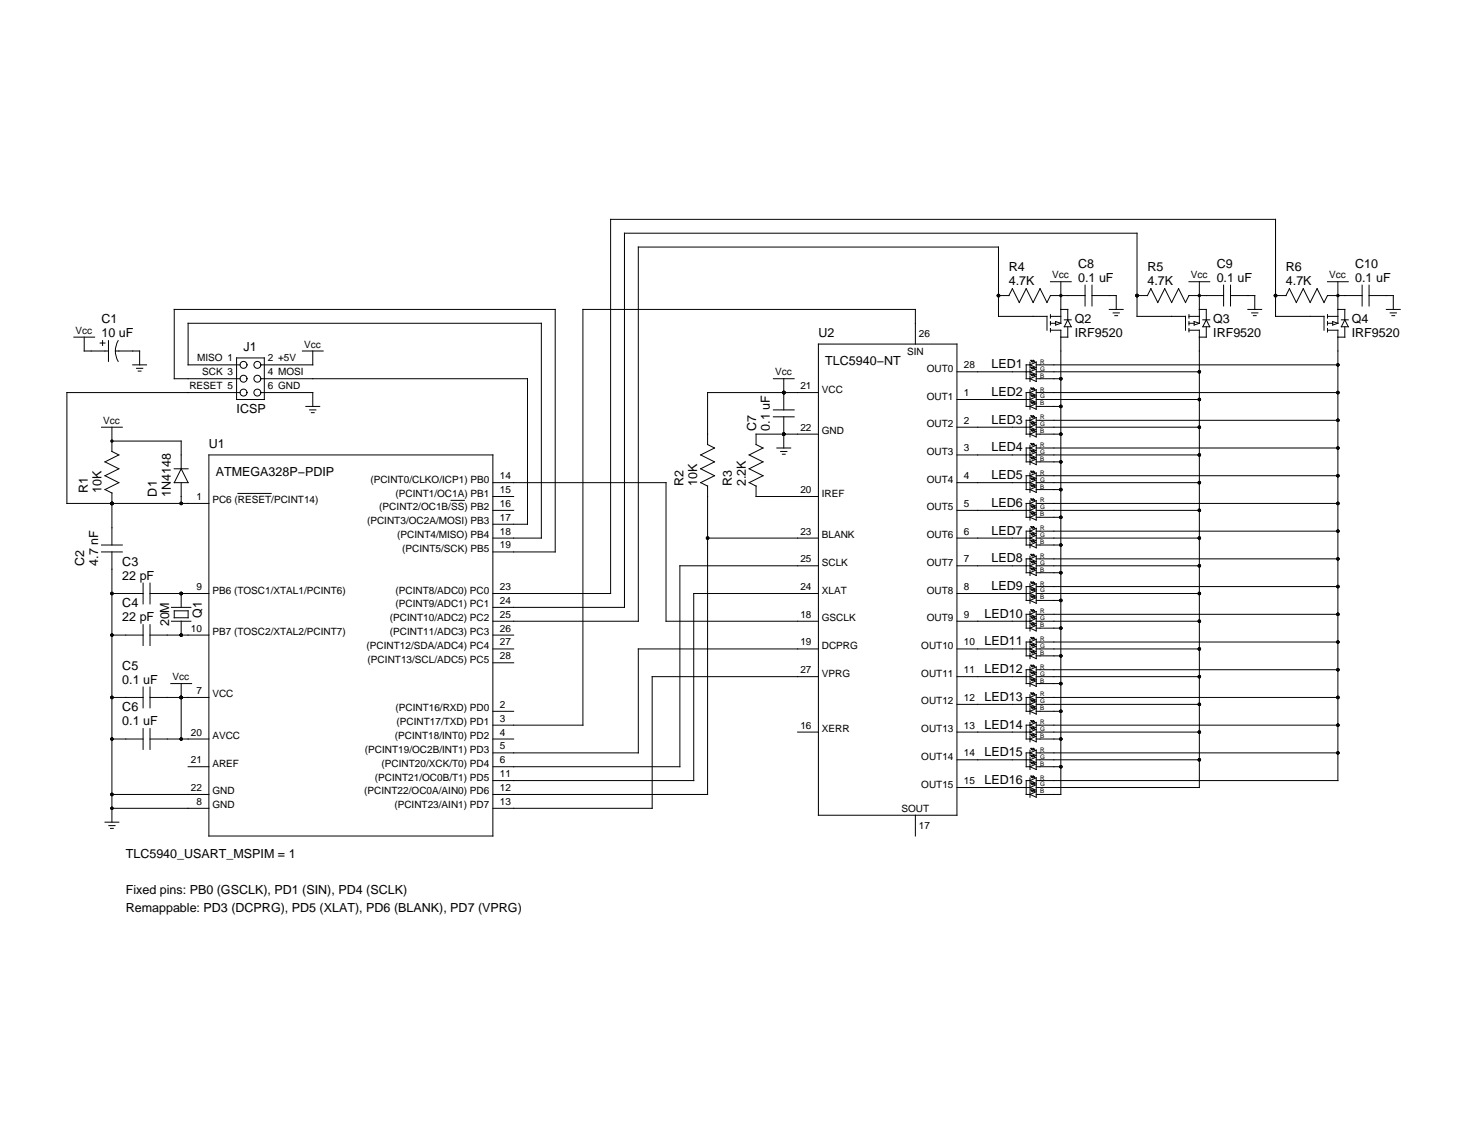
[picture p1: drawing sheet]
<svg xmlns="http://www.w3.org/2000/svg" width="279mm" height="216mm" viewBox="0 0 279 216" stroke-linecap="round" stroke-linejoin="round" font-family="sans-serif">
<g fill="none" stroke="#000" stroke-width=".19">
<path d="M192.8 55l1.3 2.6 1.3-2.6 1.4 2.6 1.3-2.6 1.3 2.6 .7-1.3h6.6M192.8 55l-.6 1.3h-2M200.1 53.6h3.9M200.1 59.9v.7M202 58.9h1.4v2M202 53.6v8M206.7 54.3v4M208 56.3h4.6v2.6M208 54.3v4M211.3 58.9h2.6M212 59.6h1.2M219.2 55l1.3 2.6 1.3-2.6 1.3 2.6 1.4-2.6 1.3 2.6 .6-1.3h6.6"/>
<path d="M219.2 55l-.6 1.3h-2M226.4 53.6h4M226.4 59.9v.7M228.4 58.9h1.3v2M228.4 53.6v8M233 54.3v4M234.4 56.3h4.6v2.6M234.4 54.3v4M237.7 58.9h2.6M238.4 59.6h1.2M242.9 56.3h2l.7-1.3 1.3 2.6 1.3-2.6 1.3 2.6 1.4-2.6 1.3 2.6 .6-1.3h6.6M252.8 53.6h4"/>
<path d="M252.8 59.9v.7M254.8 58.9h1.3v2M254.8 53.6v8M259.4 54.3v4M260.7 56.3h4.7v2.6M260.7 54.3v4M264 58.9h2.7M264.8 59.6h1.2M14.1 64.2h3.9M16 64.2v2.6h4.7M19.1 65.3h.9M19.5 64.8v1"/>
<path d="M20.7 64.8v4M22 66.8h4.6v2.7M22.5 64.8a4 4 0 0 0 0 4M25.3 69.5h2.6M26 70.1h1.2M26.3 70.7h.6M45.1 68.1h5.2v8h-5.2zM45.7 74.7h-33v21.1h27.1M45.7 72.1h-12.5v-13.2h72.5v46.2h-11.8M45.7 69.5h-9.9v-7.9h67.3v40.8h-9.2M49.7 72.1h50.8v27.7h-6.6M49.7 74.7h9.9v2.7"/>
<path d="M57.6 66.8h3.9M58.3 77.4h2.6M59 78h1.2M59.3 78.6h.5M59.6 66.8v2.7h-9.9M147.3 72.1h4M147.3 79.4h4M147.3 78h4M149.3 72.1v5.9M149.3 79.4v5.9M155.9 74.7h-21.1v9.9l1.3 .7-2.7 1.3 2.7 1.3-2.7 1.4 2.7 1.3-2.7 1.3 1.4 .7M155.9 65.5h26.4v89.7h-26.4z"/>
<path d="M174.3 65.5v-6.6h-63.3v79.2h-17.1M182.3 70.8h13.9M182.3 76.1h13.9M196.2 69.5h-.8v2.6h.8M196.2 74.7h-.8v2.7h.8M196.2 69.5l1.2-.6v1.1zM196.2 70.8l1.2-.5v1zM196.2 72.1l1.2-.5v1zM196.2 74.7l1.2-.5v1.1zM196.2 76.1l1.2-.6v1.1zM196.2 77.4l1.2-.5v1zM196.2 68.9v1.1"/>
<path d="M196.2 70.3v1M196.2 71.6v1M196.2 74.2v1.1M196.2 75.5v1.1M196.2 76.9v1M196.2 79.5v1M196.4 68.6l.3 .3M196.4 68.6l.1 .3M196.4 68.6l.2 .1M196.4 69.9l.3 .4M196.4 69.9l.1 .3M196.4 69.9l.2 .2"/>
<path d="M196.4 71.2l.3 .4M196.4 71.2l.1 .3M196.4 71.2l.2 .2M196.4 73.9l.3 .3M196.4 73.9l.1 .2M196.4 73.9l.2 .1M196.4 75.2l.3 .3M196.4 75.2l.1 .3M196.4 75.2l.2 .1M196.4 76.5l.3 .4M196.4 76.5l.1 .3M196.4 76.5l.2 .2"/>
<path d="M196.4 79.2l.3 .3M196.4 79.2l.1 .2M196.4 79.2l.2 .1M196.8 68.6l.3 .3M196.8 68.6l.1 .3M196.8 68.6l.2 .1M196.8 69.9l.3 .4M196.8 69.9l.1 .3M196.8 69.9l.2 .2M196.8 71.2l.3 .4M196.8 71.2l.1 .3M196.8 71.2l.2 .2"/>
<path d="M196.8 73.9l.3 .3M196.8 73.9l.1 .2M196.8 73.9l.2 .1M196.8 75.2l.3 .3M196.8 75.2l.1 .3M196.8 75.2l.2 .1M196.8 76.5l.3 .4M196.8 76.5l.1 .3M196.8 76.5l.2 .2M196.8 79.2l.3 .3M196.8 79.2l.1 .2M196.8 79.2l.2 .1"/>
<path d="M197.4 72.1h4.6M197.4 74.7h57.4M197.4 70.8h31M197.4 76.1h31M197.4 77.4h4.6M197.4 69.5h57.4M199.4 62.9v-2.7h-9.2v-13.2h-68.6v71.3h-27.7M200.1 62.9h1.9v88.4h-4.6M200.1 61.6h1M200.1 60.2h1.9M200.1 61.2v.7M200.1 62.5v.7"/>
<path d="M201.1 61.2l.9 .4-.9 .3zM202.7 60.9h1.3M203.4 62.2v2h-1.4M203.4 60.9l.6 1.3h-1.3zM212.3 60.1h.6M225.8 62.9v-2.7h-9.2v-15.8h-97.7v71.2h-25M226.4 62.9h2v87h-31M226.4 61.6h1M226.4 60.2h2M226.4 61.2v.7M226.4 62.5v.7M227.4 61.2l1 .4-1 .3z"/>
<path d="M229.1 60.9h1.3M229.7 62.2v2h-1.3M229.7 60.9l.7 1.3h-1.3zM238.7 60.1h.5M252.2 62.9v-2.7h-9.3v-18.4h-126.6v71.2h-22.4M252.8 62.9h2v85.7h-57.4M252.8 61.6h1M252.8 60.2h2M252.8 61.2v.7M252.8 62.5v.7M253.8 61.2l1 .4-1 .3zM255.5 60.9h1.3"/>
<path d="M256.1 62.2v2h-1.3M256.1 60.9l.7 1.3h-1.3zM265.1 60.1h.5M19.3 81.3h4M20 93.2l1.3 .6v10M21.3 81.3v4.7l1.3 .6-2.6 1.3 2.6 1.4-2.6 1.3 2.6 1.3-2.6 1.3M21.3 84h13.2v5.3M33.2 89.3h2.6M34.5 91.9v3.9M34.5 89.3l1.3 2.6h-2.6zM39.8 86.6h54.1v72.6h-54.1zM45.3 93.9h6.4"/>
<path d="M85.9 95.3h2.5M93.9 94.5h3.9M93.9 91.9h32.9v26.4h29.1M93.9 97.2h3.9M134.8 92.5v58.8h-40.9M144 92.5v2h11.9M148 85.3h2.6M148.7 86h1.2M149 86.5h.5M155.9 82.7h-11.9v1.9l1.3 .7-2.6 1.3 2.6 1.3-2.6 1.4 2.6 1.3-2.6 1.3 1.3 .7M182.3 81.3h13.9M182.3 91.9h13.9"/>
<path d="M182.3 97.2h13.9M182.3 86.6h13.9M196.2 95.8h-.8v2.7h.8M196.2 85.3h-.8v2.6h.8M196.2 80h-.8v2.7h.8M196.2 90.6h-.8v2.6h.8M196.2 80l1.2-.5v1zM196.2 81.3l1.2-.5v1.1zM196.2 82.7l1.2-.6v1.1zM196.2 85.3l1.2-.5v1zM196.2 86.6l1.2-.5v1zM196.2 87.9l1.2-.5v1.1z"/>
<path d="M196.2 90.6l1.2-.6v1.1zM196.2 91.9l1.2-.5v1zM196.2 93.2l1.2-.5v1zM196.2 95.8l1.2-.5v1.1zM196.2 97.2l1.2-.6v1.1zM196.2 98.5l1.2-.5v1zM196.2 80.8v1.1M196.2 82.1v1.1M196.2 84.8v1M196.2 86.1v1M196.2 87.4v1.1M196.2 90v1.1"/>
<path d="M196.2 91.4v1M196.2 92.7v1M196.2 95.3v1.1M196.2 96.6v1.1M196.2 98v1M196.4 80.5l.3 .3M196.4 80.5l.1 .2M196.4 80.5l.2 .1M196.4 81.8l.3 .3M196.4 81.8l.1 .3M196.4 81.8l.2 .1M196.4 84.4l.3 .4"/>
<path d="M196.4 84.4l.1 .3M196.4 84.4l.2 .2M196.4 85.8l.3 .3M196.4 85.8l.1 .2M196.4 85.8l.2 .1M196.4 87.1l.3 .3M196.4 87.1l.1 .2M196.4 87.1l.2 .1M196.4 89.7l.3 .3M196.4 89.7l.1 .3M196.4 89.7l.2 .1M196.4 91l.3 .4"/>
<path d="M196.4 91l.1 .3M196.4 91l.2 .2M196.4 92.4l.3 .3M196.4 92.4l.1 .2M196.4 92.4l.2 .1M196.4 95l.3 .3M196.4 95l.1 .3M196.4 95l.2 .1M196.4 96.3l.3 .3M196.4 96.3l.1 .3M196.4 96.3l.2 .1M196.4 97.6l.3 .4"/>
<path d="M196.4 97.6l.1 .3M196.4 97.6l.2 .2M196.8 80.5l.3 .3M196.8 80.5l.1 .2M196.8 80.5l.2 .1M196.8 81.8l.3 .3M196.8 81.8l.1 .3M196.8 81.8l.2 .1M196.8 84.4l.3 .4M196.8 84.4l.1 .3M196.8 84.4l.2 .2M196.8 85.8l.3 .3"/>
<path d="M196.8 85.8l.1 .2M196.8 85.8l.2 .1M196.8 87.1l.3 .3M196.8 87.1l.1 .2M196.8 87.1l.2 .1M196.8 89.7l.3 .3M196.8 89.7l.1 .3M196.8 89.7l.2 .1M196.8 91l.3 .4M196.8 91l.1 .3M196.8 91l.2 .2M196.8 92.4l.3 .3"/>
<path d="M196.8 92.4l.1 .2M196.8 92.4l.2 .1M196.8 95l.3 .3M196.8 95l.1 .3M196.8 95l.2 .1M196.8 96.3l.3 .3M196.8 96.3l.1 .3M196.8 96.3l.2 .1M196.8 97.6l.3 .4M196.8 97.6l.1 .3M196.8 97.6l.2 .2M197.4 95.8h57.4"/>
<path d="M197.4 81.3h31M197.4 85.3h57.4M197.4 82.7h4.6M197.4 91.9h31M197.4 97.2h31M197.4 86.6h31M197.4 90.6h57.4M197.4 87.9h4.6M197.4 93.2h4.6M197.4 98.5h4.6M197.4 80h57.4M19.3 105.1h4"/>
<path d="M19.3 103.8h4M21.3 113h6M21.3 105.1v51.4M27.3 111v4M27.3 118.9v4M28.6 113h11.2M28.6 111v4M28.6 118.9v4M32.7 118.3h3.7M32.7 115.6h3.7M33.2 116.3h2.6v1.3h-2.6zM34.5 113v2.6"/>
<path d="M34.5 118.3v2.6M134.8 102.4h21.1M155.9 113h-23.8v35.6h-38.2M155.9 107.7h-26.4v38.3h-35.6M182.3 113h13.9M182.3 102.4h13.9M182.3 118.3h13.9M182.3 107.7h13.9M196.2 101.1h-.8v2.7h.8M196.2 106.4h-.8v2.6h.8M196.2 111.7h-.8v2.6h.8M196.2 117h-.8v2.6h.8"/>
<path d="M196.2 101.1l1.2-.5v1.1zM196.2 102.4l1.2-.5v1.1zM196.2 103.8l1.2-.6v1.1zM196.2 106.4l1.2-.5v1zM196.2 107.7l1.2-.5v1zM196.2 109l1.2-.5v1.1zM196.2 111.7l1.2-.5v1zM196.2 113l1.2-.5v1zM196.2 114.3l1.2-.5v1zM196.2 117l1.2-.6v1.1zM196.2 118.3l1.2-.6v1.1zM196.2 119.6l1.2-.5v1z"/>
<path d="M196.2 100.6v1.1M196.2 101.9v1.1M196.2 103.2v1.1M196.2 105.9v1M196.2 107.2v1M196.2 108.5v1.1M196.2 111.2v1M196.2 112.5v1M196.2 113.8v1M196.2 116.4v1.1M196.2 117.7v1.1M196.2 119.1v1"/>
<path d="M196.4 116.1l.2 .1M196.4 110.8l.2 .2M196.4 100.3l.3 .3M196.4 100.3l.1 .2M196.4 100.3l.2 .1M196.4 101.6l.3 .3M196.4 101.6l.1 .3M196.4 101.6l.2 .1M196.4 102.9l.3 .3M196.4 102.9l.1 .3M196.4 102.9l.2 .1M196.4 105.5l.3 .4"/>
<path d="M196.4 105.5l.1 .3M196.4 105.5l.2 .2M196.4 106.9l.3 .3M196.4 106.9l.1 .2M196.4 106.9l.2 .1M196.4 108.2l.3 .3M196.4 108.2l.1 .2M196.4 108.2l.2 .1M196.4 110.8l.3 .4M196.4 110.8l.1 .3M196.4 112.1l.3 .4M196.4 112.1l.1 .3"/>
<path d="M196.4 112.1l.2 .2M196.4 113.5l.3 .3M196.4 113.5l.1 .2M196.4 113.5l.2 .1M196.4 116.1l.3 .3M196.4 116.1l.1 .3M196.4 117.4l.3 .3M196.4 117.4l.1 .3M196.4 117.4l.2 .1M196.4 118.7l.3 .4M196.4 118.7l.1 .3M196.4 118.7l.2 .2"/>
<path d="M196.8 100.3l.3 .3M196.8 100.3l.1 .2M196.8 100.3l.2 .1M196.8 101.6l.3 .3M196.8 101.6l.1 .3M196.8 101.6l.2 .1M196.8 102.9l.3 .3M196.8 102.9l.1 .3M196.8 102.9l.2 .1M196.8 105.5l.3 .4M196.8 105.5l.1 .3M196.8 105.5l.2 .2"/>
<path d="M196.8 106.9l.3 .3M196.8 106.9l.1 .2M196.8 106.9l.2 .1M196.8 108.2l.3 .3M196.8 108.2l.1 .2M196.8 108.2l.2 .1M196.8 110.8l.3 .4M196.8 110.8l.1 .3M196.8 110.8l.2 .2M196.8 112.1l.3 .4M196.8 112.1l.1 .3M196.8 112.1l.2 .2"/>
<path d="M196.8 113.5l.3 .3M196.8 113.5l.1 .2M196.8 113.5l.2 .1M196.8 116.1l.3 .3M196.8 116.1l.1 .3M196.8 116.1l.2 .1M196.8 117.4l.3 .3M196.8 117.4l.1 .3M196.8 117.4l.2 .1M196.8 118.7l.3 .4M196.8 118.7l.1 .3M196.8 118.7l.2 .2"/>
<path d="M197.4 113h31M197.4 102.4h31M197.4 118.3h31M197.4 107.7h31M197.4 103.8h4.6M197.4 101.1h57.4M197.4 106.4h57.4M197.4 111.7h57.4M197.4 117h57.4M197.4 109h4.6M197.4 114.3h4.6M197.4 119.6h4.6"/>
<path d="M21.3 120.9h6M21.3 132.8h6M27.3 130.8v4M27.3 138.7v4M28.6 120.9h11.2M28.6 130.8v4M28.6 138.7v4M28.6 132.8h11.2M32.5 130.1h4M34.5 130.1v10.6M93.9 120.9h3.9M93.9 123.6h3.9"/>
<path d="M93.9 126.2h3.9M93.9 135.4h3.9M151.9 139.4h4M155.9 123.6h-34.3v19.7h-27.7M155.9 128.8h-31.7v25.1h-30.3M182.3 123.6h13.9M182.3 128.8h13.9M182.3 134.1h13.9M182.3 139.4h13.9M196.2 127.5h-.8v2.6h.8M196.2 138.1h-.8v2.6h.8M196.2 132.8h-.8v2.6h.8"/>
<path d="M196.2 122.2h-.8v2.7h.8M196.2 122.2l1.2-.5v1.1zM196.2 123.6l1.2-.6v1.1zM196.2 124.9l1.2-.6v1.1zM196.2 127.5l1.2-.5v1zM196.2 128.8l1.2-.5v1.1zM196.2 130.1l1.2-.5v1.1zM196.2 132.8l1.2-.5v1zM196.2 134.1l1.2-.5v1zM196.2 135.4l1.2-.5v1.1zM196.2 138.1l1.2-.6v1.1zM196.2 139.4l1.2-.5v1z"/>
<path d="M196.2 121.7v1.1M196.2 123v1.1M196.2 124.3v1.1M196.2 127v1M196.2 128.3v1.1M196.2 129.6v1.1M196.2 132.3v1M196.2 133.6v1M196.2 134.9v1.1M196.2 137.5v1.1M196.2 138.9v1M196.4 121.4l.3 .3"/>
<path d="M196.4 121.4l.1 .2M196.4 121.4l.2 .1M196.4 122.7l.3 .3M196.4 122.7l.1 .3M196.4 122.7l.2 .1M196.4 124l.3 .3M196.4 124l.1 .3M196.4 124l.2 .1M196.4 126.7l.3 .3M196.4 126.7l.1 .2M196.4 126.7l.2 .1M196.4 128l.3 .3"/>
<path d="M196.4 128l.1 .2M196.4 128l.2 .1M196.4 129.3l.3 .3M196.4 129.3l.1 .3M196.4 129.3l.2 .1M196.4 131.9l.3 .4M196.4 131.9l.1 .3M196.4 131.9l.2 .2M196.4 133.2l.3 .4M196.4 133.2l.1 .3M196.4 133.2l.2 .2M196.4 134.6l.3 .3"/>
<path d="M196.4 134.6l.1 .2M196.4 134.6l.2 .1M196.4 137.2l.3 .3M196.4 137.2l.1 .3M196.4 137.2l.2 .1M196.4 138.5l.3 .4M196.4 138.5l.1 .3M196.4 138.5l.2 .2M196.4 139.8l.3 .4M196.4 139.8l.1 .3M196.4 139.8l.2 .2M196.8 121.4l.3 .3"/>
<path d="M196.8 121.4l.1 .2M196.8 121.4l.2 .1M196.8 122.7l.3 .3M196.8 122.7l.1 .3M196.8 122.7l.2 .1M196.8 124l.3 .3M196.8 124l.1 .3M196.8 124l.2 .1M196.8 126.7l.3 .3M196.8 126.7l.1 .2M196.8 126.7l.2 .1M196.8 128l.3 .3"/>
<path d="M196.8 128l.1 .2M196.8 128l.2 .1M196.8 129.3l.3 .3M196.8 129.3l.1 .3M196.8 129.3l.2 .1M196.8 131.9l.3 .4M196.8 131.9l.1 .3M196.8 131.9l.2 .2M196.8 133.2l.3 .4M196.8 133.2l.1 .3M196.8 133.2l.2 .2M196.8 134.6l.3 .3"/>
<path d="M196.8 134.6l.1 .2M196.8 134.6l.2 .1M196.8 137.2l.3 .3M196.8 137.2l.1 .3M196.8 137.2l.2 .1M196.8 138.5l.3 .4M196.8 138.5l.1 .3M196.8 138.5l.2 .2M196.8 139.8l.3 .4M196.8 139.8l.1 .3M196.8 139.8l.2 .2M197.4 130.1h4.6"/>
<path d="M197.4 123.6h31M197.4 128.8h31M197.4 138.1h57.4M197.4 132.8h57.4M197.4 135.4h4.6M197.4 134.1h31M197.4 139.4h31M197.4 122.2h57.4M197.4 127.5h57.4M197.4 124.9h4.6M20 156.5h2.6M20.7 157.2h1.2"/>
<path d="M21.1 157.7h.5M21.3 151.3h18.5M21.3 153.9h18.5M21.3 140.7h6M28.6 140.7h11.2M35.8 146h4M93.9 140.7h3.9M174.3 155.2v4M182.3 144.7h13.9M182.3 149.9h13.9M196.2 148.6h-.8v2.7h.8M196.2 143.3h-.8v2.7h.8"/>
<path d="M196.2 140.7l1.2-.5v1zM196.2 143.3l1.2-.5v1.1zM196.2 144.7l1.2-.6v1.1zM196.2 146l1.2-.6v1.1zM196.2 148.6l1.2-.5v1zM196.2 149.9l1.2-.5v1.1zM196.2 151.3l1.2-.6v1.1zM196.2 140.2v1M196.2 142.8v1.1M196.2 144.1v1.1M196.2 145.4v1.1M196.2 148.1v1"/>
<path d="M196.2 149.4v1.1M196.2 150.7v1.1M196.4 142.5l.3 .3M196.4 142.5l.1 .2M196.4 142.5l.2 .1M196.4 143.8l.3 .3M196.4 143.8l.1 .3M196.4 143.8l.2 .1M196.4 145.1l.3 .3M196.4 145.1l.1 .3M196.4 145.1l.2 .2M196.4 147.8l.3 .3"/>
<path d="M196.4 147.8l.1 .2M196.4 147.8l.2 .1M196.4 149.1l.3 .3M196.4 149.1l.1 .2M196.4 149.1l.2 .1M196.4 150.4l.3 .3M196.4 150.4l.1 .3M196.4 150.4l.2 .1M196.8 142.5l.3 .3M196.8 142.5l.1 .2M196.8 142.5l.2 .1M196.8 143.8l.3 .3"/>
<path d="M196.8 143.8l.1 .3M196.8 143.8l.2 .1M196.8 145.1l.3 .3M196.8 145.1l.1 .3M196.8 145.1l.2 .2M196.8 147.8l.3 .3M196.8 147.8l.1 .2M196.8 147.8l.2 .1M196.8 149.1l.3 .3M196.8 149.1l.1 .2M196.8 149.1l.2 .1M196.8 150.4l.3 .3"/>
<path d="M196.8 150.4l.1 .3M196.8 150.4l.2 .1M197.4 143.3h57.4M197.4 140.7h4.6M197.4 146h4.6M197.4 144.7h31"/>
<circle cx="46.4" cy="69.5" r=".66"/>
<circle cx="46.4" cy="72.1" r=".66"/>
<circle cx="46.4" cy="74.7" r=".66"/>
<circle cx="49" cy="69.5" r=".66"/>
<circle cx="49" cy="72.1" r=".66"/>
<circle cx="49" cy="74.7" r=".66"/>
</g>
<g fill="#000">
<circle cx="190.2" cy="56.3" r=".33"/>
<circle cx="202" cy="56.3" r=".33"/>
<circle cx="216.6" cy="56.3" r=".33"/>
<circle cx="228.4" cy="56.3" r=".33"/>
<circle cx="242.9" cy="56.3" r=".33"/>
<circle cx="254.8" cy="56.3" r=".33"/>
<circle cx="149.3" cy="74.7" r=".33"/>
<circle cx="202" cy="77.4" r=".33"/>
<circle cx="202" cy="72.1" r=".33"/>
<circle cx="228.4" cy="70.8" r=".33"/>
<circle cx="228.4" cy="76.1" r=".33"/>
<circle cx="254.8" cy="74.7" r=".33"/>
<circle cx="254.8" cy="69.5" r=".33"/>
<circle cx="21.3" cy="84" r=".33"/>
<circle cx="21.3" cy="95.8" r=".33"/>
<circle cx="34.5" cy="95.8" r=".33"/>
<circle cx="149.3" cy="82.7" r=".33"/>
<circle cx="202" cy="98.5" r=".33"/>
<circle cx="202" cy="87.9" r=".33"/>
<circle cx="202" cy="93.2" r=".33"/>
<circle cx="202" cy="82.7" r=".33"/>
<circle cx="228.4" cy="86.6" r=".33"/>
<circle cx="228.4" cy="91.9" r=".33"/>
<circle cx="228.4" cy="81.3" r=".33"/>
<circle cx="228.4" cy="97.2" r=".33"/>
<circle cx="254.8" cy="80" r=".33"/>
<circle cx="254.8" cy="85.3" r=".33"/>
<circle cx="254.8" cy="90.6" r=".33"/>
<circle cx="254.8" cy="95.8" r=".33"/>
<circle cx="21.3" cy="113" r=".33"/>
<circle cx="34.5" cy="113" r=".33"/>
<circle cx="134.8" cy="102.4" r=".33"/>
<circle cx="202" cy="119.6" r=".33"/>
<circle cx="202" cy="109" r=".33"/>
<circle cx="202" cy="114.3" r=".33"/>
<circle cx="202" cy="103.8" r=".33"/>
<circle cx="228.4" cy="113" r=".33"/>
<circle cx="228.4" cy="102.4" r=".33"/>
<circle cx="228.4" cy="118.3" r=".33"/>
<circle cx="228.4" cy="107.7" r=".33"/>
<circle cx="254.8" cy="106.4" r=".33"/>
<circle cx="254.8" cy="111.7" r=".33"/>
<circle cx="254.8" cy="117" r=".33"/>
<circle cx="254.8" cy="101.1" r=".33"/>
<circle cx="21.3" cy="132.8" r=".33"/>
<circle cx="21.3" cy="120.9" r=".33"/>
<circle cx="34.5" cy="132.8" r=".33"/>
<circle cx="34.5" cy="120.9" r=".33"/>
<circle cx="202" cy="130.1" r=".33"/>
<circle cx="202" cy="135.4" r=".33"/>
<circle cx="202" cy="124.9" r=".33"/>
<circle cx="228.4" cy="123.6" r=".33"/>
<circle cx="228.4" cy="134.1" r=".33"/>
<circle cx="228.4" cy="139.4" r=".33"/>
<circle cx="228.4" cy="128.8" r=".33"/>
<circle cx="254.8" cy="132.8" r=".33"/>
<circle cx="254.8" cy="122.2" r=".33"/>
<circle cx="254.8" cy="127.5" r=".33"/>
<circle cx="254.8" cy="138.1" r=".33"/>
<circle cx="21.3" cy="140.7" r=".33"/>
<circle cx="21.3" cy="153.9" r=".33"/>
<circle cx="21.3" cy="151.3" r=".33"/>
<circle cx="34.5" cy="140.7" r=".33"/>
<circle cx="202" cy="146" r=".33"/>
<circle cx="202" cy="140.7" r=".33"/>
<circle cx="228.4" cy="144.7" r=".33"/>
<circle cx="254.8" cy="143.3" r=".33"/>
</g>
<g font-size="2.4">
<text x="192.1" y="51.7">R4</text>
<text x="205.3" y="51">C8</text>
<text x="205.3" y="53.6">0.1 uF</text>
<text x="218.5" y="51.7">R5</text>
<text x="231.7" y="51">C9</text>
<text x="231.7" y="53.6">0.1 uF</text>
<text x="244.9" y="51.7">R6</text>
<text x="258.1" y="51">C10</text>
<text x="258.1" y="53.6">0.1 uF</text>
<text x="192.1" y="54.3">4.7K</text>
<text x="218.5" y="54.3">4.7K</text>
<text x="244.9" y="54.3">4.7K</text>
<text x="19.3" y="61.6">C1</text>
<text x="19.3" y="64.2">10 uF</text>
<text x="155.9" y="64.2">U2</text>
<text x="204.7" y="64.2">IRF9520</text>
<text x="204.7" y="61.6">Q2</text>
<text x="231.1" y="64.2">IRF9520</text>
<text x="231.1" y="61.6">Q3</text>
<text x="257.4" y="64.2">IRF9520</text>
<text x="257.4" y="61.6">Q4</text>
<text x="46.4" y="66.8">J1</text>
<text x="157.2" y="69.5">TLC5940−NT</text>
<text x="188.8" y="70.1">LED1</text>
<text x="188.8" y="75.4">LED2</text>
<text x="45.1" y="78.7">ICSP</text>
<text x="144" y="82" transform="rotate(-90 144 82)">C7</text>
<text x="146.6" y="82" transform="rotate(-90 146.6 82)">0.1 uF</text>
<text x="188.8" y="80.7">LED3</text>
<text x="39.8" y="85.3">U1</text>
<text x="188.8" y="86">LED4</text>
<text x="16.7" y="93.9" transform="rotate(-90 16.7 93.9)">R1</text>
<text x="19.3" y="93.9" transform="rotate(-90 19.3 93.9)">10K</text>
<text x="29.9" y="94.5" transform="rotate(-90 29.9 94.5)">D1</text>
<text x="32.5" y="94.5" transform="rotate(-90 32.5 94.5)">1N4148</text>
<text x="41.1" y="90.6">ATMEGA328P−PDIP</text>
<text x="130.1" y="92.6" transform="rotate(-90 130.1 92.6)">R2</text>
<text x="132.8" y="92.6" transform="rotate(-90 132.8 92.6)">10K</text>
<text x="139.4" y="92.6" transform="rotate(-90 139.4 92.6)">R3</text>
<text x="142" y="92.6" transform="rotate(-90 142 92.6)">2.2K</text>
<text x="188.8" y="91.2">LED5</text>
<text x="188.8" y="96.5">LED6</text>
<text x="188.8" y="101.8">LED7</text>
<text x="16" y="107.7" transform="rotate(-90 16 107.7)">C2</text>
<text x="18.7" y="107.7" transform="rotate(-90 18.7 107.7)">4.7 nF</text>
<text x="23.3" y="107.7">C3</text>
<text x="188.8" y="107.1">LED8</text>
<text x="23.3" y="110.4">22 pF</text>
<text x="188.8" y="112.3">LED9</text>
<text x="23.3" y="115.6">C4</text>
<text x="23.3" y="118.3">22 pF</text>
<text x="32.2" y="119.3" transform="rotate(-90 32.2 119.3)">20M</text>
<text x="38.5" y="117.6" transform="rotate(-90 38.5 117.6)">Q1</text>
<text x="187.5" y="117.6">LED10</text>
<text x="187.5" y="122.9">LED11</text>
<text x="23.3" y="127.5">C5</text>
<text x="23.3" y="130.1">0.1 uF</text>
<text x="187.5" y="128.2">LED12</text>
<text x="23.3" y="135.4">C6</text>
<text x="187.5" y="133.4">LED13</text>
<text x="23.3" y="138.1">0.1 uF</text>
<text x="187.5" y="138.7">LED14</text>
<text x="187.5" y="144">LED15</text>
<text x="187.5" y="149.3">LED16</text>
<text x="24" y="163.4">TLC5940_USART_MSPIM = 1</text>
<text x="24" y="170.2">Fixed pins: PB0 (GSCLK), PD1 (SIN), PD4 (SCLK)</text>
<text x="24" y="173.7">Remappable: PD3 (DCPRG), PD5 (XLAT), PD6 (BLANK), PD7 (VPRG)</text>
</g>
<g font-size="1.9">
<text x="200.4" y="53">Vcc</text>
<text x="226.8" y="53">Vcc</text>
<text x="253.2" y="53">Vcc</text>
<text x="14.4" y="63.5">Vcc</text>
<text x="175" y="64.2">26</text>
<text x="37.6" y="68.8">MISO 1</text>
<text x="38.5" y="71.4">SCK 3</text>
<text x="51" y="68.8">2 +5V</text>
<text x="51" y="71.4">4 MOSI</text>
<text x="57.9" y="66.2">Vcc</text>
<text x="147.6" y="71.4">Vcc</text>
<text x="172.8" y="67.6">SIN</text>
<text x="176.5" y="70.8">OUT0</text>
<text x="183.6" y="70.1">28</text>
<text x="36.1" y="74.1">RESET 5</text>
<text x="51" y="74.1">6 GND</text>
<text x="152.4" y="74.1">21</text>
<text x="156.5" y="74.7">VCC</text>
<text x="176.5" y="76.1">OUT1</text>
<text x="183.6" y="75.4">1</text>
<text x="19.7" y="80.7">Vcc</text>
<text x="152.4" y="82">22</text>
<text x="156.5" y="82.7">GND</text>
<text x="176.5" y="81.3">OUT2</text>
<text x="183.6" y="80.7">2</text>
<text x="176.5" y="86.6">OUT3</text>
<text x="183.6" y="86">3</text>
<text x="37.4" y="95.2">1</text>
<text x="40.4" y="95.8">PC6 (RESET/PCINT14)</text>
<text x="70.6" y="91.9">(PCINT0/CLKO/ICP1) PB0</text>
<text x="75.3" y="94.5">(PCINT1/OC1A) PB1</text>
<text x="95.2" y="91.2">14</text>
<text x="95.2" y="93.9">15</text>
<text x="152.4" y="93.9">20</text>
<text x="156.5" y="94.5">IREF</text>
<text x="176.5" y="91.9">OUT4</text>
<text x="183.6" y="91.2">4</text>
<text x="69.9" y="99.8">(PCINT3/OC2A/MOSI) PB3</text>
<text x="72.2" y="97.2">(PCINT2/OC1B/SS) PB2</text>
<text x="95.2" y="96.5">16</text>
<text x="95.2" y="99.1">17</text>
<text x="95.2" y="101.8">18</text>
<text x="152.4" y="101.8">23</text>
<text x="176.5" y="97.2">OUT5</text>
<text x="183.6" y="96.5">5</text>
<text x="183.6" y="101.8">6</text>
<text x="75.6" y="102.4">(PCINT4/MISO) PB4</text>
<text x="76.6" y="105.1">(PCINT5/SCK) PB5</text>
<text x="95.2" y="104.4">19</text>
<text x="152.4" y="107.1">25</text>
<text x="156.5" y="102.4">BLANK</text>
<text x="156.5" y="107.7">SCLK</text>
<text x="176.5" y="102.4">OUT6</text>
<text x="176.5" y="107.7">OUT7</text>
<text x="183.6" y="107.1">7</text>
<text x="37.4" y="112.3">9</text>
<text x="40.4" y="113">PB6 (TOSC1/XTAL1/PCINT6)</text>
<text x="75.3" y="113">(PCINT8/ADC0) PC0</text>
<text x="95.2" y="112.3">23</text>
<text x="152.4" y="112.3">24</text>
<text x="156.5" y="113">XLAT</text>
<text x="176.5" y="113">OUT8</text>
<text x="183.6" y="112.3">8</text>
<text x="74.3" y="118.3">(PCINT10/ADC2) PC2</text>
<text x="75.3" y="115.6">(PCINT9/ADC1) PC1</text>
<text x="95.2" y="115">24</text>
<text x="95.2" y="117.6">25</text>
<text x="152.4" y="117.6">18</text>
<text x="156.5" y="118.3">GSCLK</text>
<text x="176.5" y="118.3">OUT9</text>
<text x="183.6" y="117.6">9</text>
<text x="36.3" y="120.3">10</text>
<text x="40.4" y="120.9">PB7 (TOSC2/XTAL2/PCINT7)</text>
<text x="69.8" y="123.6">(PCINT12/SDA/ADC4) PC4</text>
<text x="74.3" y="120.9">(PCINT11/ADC3) PC3</text>
<text x="95.2" y="120.3">26</text>
<text x="95.2" y="122.9">27</text>
<text x="95.2" y="125.5">28</text>
<text x="152.4" y="122.9">19</text>
<text x="156.5" y="123.6">DCPRG</text>
<text x="175.5" y="123.6">OUT10</text>
<text x="183.6" y="122.9">10</text>
<text x="32.9" y="129.5">Vcc</text>
<text x="70" y="126.2">(PCINT13/SCL/ADC5) PC5</text>
<text x="152.4" y="128.2">27</text>
<text x="156.5" y="128.8">VPRG</text>
<text x="175.5" y="128.8">OUT11</text>
<text x="183.6" y="128.2">11</text>
<text x="37.4" y="132.1">7</text>
<text x="40.4" y="132.8">VCC</text>
<text x="75.3" y="135.4">(PCINT16/RXD) PD0</text>
<text x="95.2" y="134.8">2</text>
<text x="95.2" y="137.4">3</text>
<text x="175.5" y="134.1">OUT12</text>
<text x="183.6" y="133.4">12</text>
<text x="36.3" y="140">20</text>
<text x="40.4" y="140.7">AVCC</text>
<text x="69.5" y="143.3">(PCINT19/OC2B/INT1) PD3</text>
<text x="75.2" y="140.7">(PCINT18/INT0) PD2</text>
<text x="75.5" y="138.1">(PCINT17/TXD) PD1</text>
<text x="95.2" y="140">4</text>
<text x="95.2" y="142.7">5</text>
<text x="152.4" y="138.7">16</text>
<text x="156.5" y="139.4">XERR</text>
<text x="175.5" y="139.4">OUT13</text>
<text x="183.6" y="138.7">13</text>
<text x="183.6" y="144">14</text>
<text x="36.3" y="145.3">21</text>
<text x="40.4" y="146">AREF</text>
<text x="71.4" y="148.6">(PCINT21/OC0B/T1) PD5</text>
<text x="72.7" y="146">(PCINT20/XCK/T0) PD4</text>
<text x="95.2" y="145.3">6</text>
<text x="95.2" y="148">11</text>
<text x="175.5" y="144.7">OUT14</text>
<text x="175.5" y="149.9">OUT15</text>
<text x="183.6" y="149.3">15</text>
<text x="36.3" y="150.6">22</text>
<text x="37.4" y="153.2">8</text>
<text x="40.4" y="153.9">GND</text>
<text x="40.4" y="151.3">GND</text>
<text x="69.4" y="151.3">(PCINT22/OC0A/AIN0) PD6</text>
<text x="75.1" y="153.9">(PCINT23/AIN1) PD7</text>
<text x="95.2" y="150.6">12</text>
<text x="95.2" y="153.2">13</text>
<text x="171.7" y="154.6">SOUT</text>
<text x="175" y="157.9">17</text>
</g>
<g font-size="1.2">
<text x="198.1" y="69.3">R</text>
<text x="198.1" y="70.6">G</text>
<text x="198.1" y="71.9">B</text>
<text x="198.1" y="74.5">R</text>
<text x="198.1" y="75.9">G</text>
<text x="198.1" y="77.2">B</text>
<text x="198.1" y="79.8">R</text>
<text x="198.1" y="81.1">G</text>
<text x="198.1" y="82.5">B</text>
<text x="198.1" y="85.1">R</text>
<text x="198.1" y="86.4">G</text>
<text x="198.1" y="87.7">B</text>
<text x="198.1" y="90.4">R</text>
<text x="198.1" y="91.7">G</text>
<text x="198.1" y="93">B</text>
<text x="198.1" y="95.7">R</text>
<text x="198.1" y="97">G</text>
<text x="198.1" y="98.3">B</text>
<text x="198.1" y="100.9">R</text>
<text x="198.1" y="102.2">G</text>
<text x="198.1" y="103.6">B</text>
<text x="198.1" y="106.2">R</text>
<text x="198.1" y="107.5">G</text>
<text x="198.1" y="108.8">B</text>
<text x="198.1" y="111.5">R</text>
<text x="198.1" y="112.8">G</text>
<text x="198.1" y="114.1">B</text>
<text x="198.1" y="116.8">R</text>
<text x="198.1" y="118.1">G</text>
<text x="198.1" y="119.4">B</text>
<text x="198.1" y="122">R</text>
<text x="198.1" y="123.4">G</text>
<text x="198.1" y="124.7">B</text>
<text x="198.1" y="127.3">R</text>
<text x="198.1" y="128.6">G</text>
<text x="198.1" y="129.9">B</text>
<text x="198.1" y="132.6">R</text>
<text x="198.1" y="133.9">G</text>
<text x="198.1" y="135.2">B</text>
<text x="198.1" y="137.9">R</text>
<text x="198.1" y="139.2">G</text>
<text x="198.1" y="140.5">B</text>
<text x="198.1" y="143.1">R</text>
<text x="198.1" y="144.5">G</text>
<text x="198.1" y="145.8">B</text>
<text x="198.1" y="148.4">R</text>
<text x="198.1" y="149.7">G</text>
<text x="198.1" y="151.1">B</text>
</g>
</svg>
